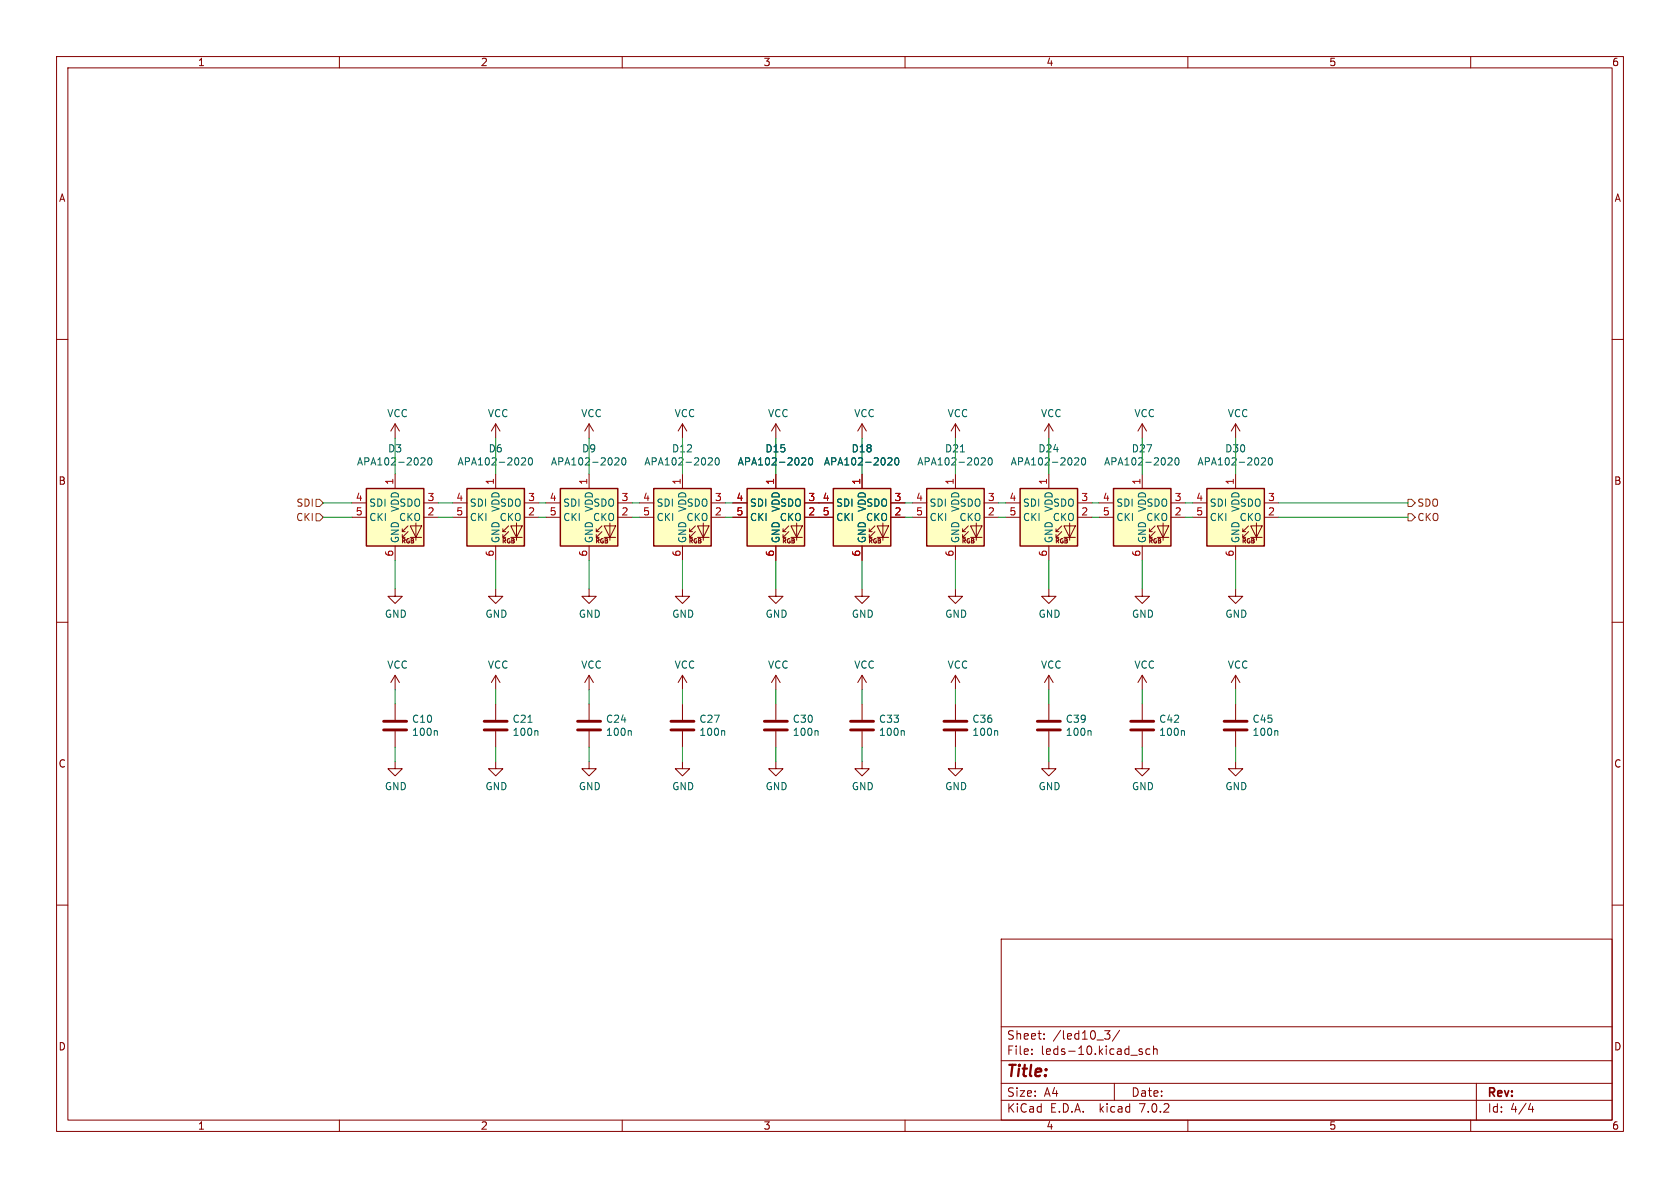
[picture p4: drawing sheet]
<svg xmlns="http://www.w3.org/2000/svg" width="297mm" height="210mm" viewBox="0 0 297 210" stroke-linecap="round" stroke-linejoin="round" font-family="sans-serif">
<g fill="none" stroke="#840000" stroke-width=".18">
<path d="M10 10h277v190h-277zM12 12h273v186h-273zM60 10v2M110 10v2M160 10v2M210 10v2M260 10v2M10 60h2M285 60h2M69.8 74.9l-.7 1.3M69.8 74.9v2.6M69.8 74.9l.8 1.3"/>
<path d="M87.6 74.9l-.7 1.3M87.6 74.9v2.6M87.6 74.9l.8 1.3M104.1 74.9v2.6M104.1 74.9l-.7 1.3M104.1 74.9l.8 1.3M120.6 74.9v2.6M120.6 74.9l-.7 1.3M120.6 74.9l.8 1.3M137.2 74.9v2.6M137.2 74.9l-.8 1.3M137.2 74.9l.7 1.3"/>
<path d="M152.4 74.9v2.6M152.4 74.9l-.8 1.3M152.4 74.9l.8 1.3M168.9 74.9v2.6M168.9 74.9l-.8 1.3M168.9 74.9l.8 1.3M185.4 74.9v2.6M185.4 74.9l-.7 1.3M185.4 74.9l.8 1.3M201.9 74.9v2.6M201.9 74.9l-.7 1.3M201.9 74.9l.8 1.3"/>
<path d="M218.4 74.9v2.6M218.4 74.9l-.7 1.3M218.4 74.9l.8 1.3M62.2 91.4h2.6M62.2 88.9h2.6M69.8 83.8v2.6M69.8 96.5v2.6M71.1 95h.5M71.1 94h.5M72.1 94l-1 1v-.5M72.1 93l-1 1v-.5M72.5 93h2l-1 2z"/>
<path d="M72.5 95h2M73.5 92.5v3M74.9 91.4h2.6M74.9 88.9h2.6M80 91.4h2.5M80 88.9h2.5M87.6 83.8v2.6M87.6 96.5v2.6M88.9 95h.5M88.9 94h.5M89.9 94l-1 1v-.5M89.9 93l-1 1v-.5"/>
<path d="M90.3 93h2l-1 2zM90.3 95h2M91.3 92.5v3M92.7 91.4h2.5M92.7 88.9h2.5M96.5 91.4h2.6M96.5 88.9h2.6M104.1 83.8v2.6M104.1 96.5v2.6M105.4 95h.5M105.4 94h.5M106.4 94l-1 1v-.5"/>
<path d="M106.4 93l-1 1v-.5M106.8 93h2l-1 2zM106.8 95h2M107.8 92.5v3M109.2 91.4h2.6M109.2 88.9h2.6M113 91.4h2.6M113 88.9h2.6M120.6 83.8v2.6M120.6 96.5v2.6M121.9 95h.5M121.9 94h.5"/>
<path d="M122.9 94l-1 1v-.5M122.9 93l-1 1v-.5M123.3 93h2l-1 2zM123.3 95h2M124.3 92.5v3M125.7 91.4h2.6M125.7 88.9h2.6M129.5 91.4h2.6M129.5 88.9h2.6M137.2 83.8v2.6M137.2 96.5v2.6M138.4 95h.5"/>
<path d="M138.4 94h.5M139.4 94l-1 1v-.5M139.4 93l-1 1v-.5M139.8 93h2.1l-1.1 2zM139.8 95h2.1M140.8 92.5v3M142.2 91.4h5.1M142.2 88.9h5.1M152.4 83.8v2.6M152.4 96.5v2.6M153.7 95h.5M153.7 94h.5"/>
<path d="M154.7 94l-1 1v-.5M154.7 93l-1 1v-.5M155.1 93h2l-1 2zM155.1 95h2M156.1 92.5v3M157.5 91.4h2.5M157.5 88.9h2.5M161.3 91.4h2.5M161.3 88.9h2.5M168.9 83.8v2.6M168.9 96.5v2.6M170.2 95h.5"/>
<path d="M170.2 94h.5M171.2 94l-1 1v-.5M171.2 93l-1 1v-.5M171.6 93h2l-1 2zM171.6 95h2M172.6 92.5v3M174 91.4h2.5M174 88.9h2.5M177.8 91.4h2.5M177.8 88.9h2.5M185.4 83.8v2.6M185.4 96.5v2.6"/>
<path d="M186.7 95h.5M186.7 94h.5M187.7 94l-1 1v-.5M187.7 93l-1 1v-.5M188.1 93h2l-1 2zM188.1 95h2M189.1 92.5v3M190.5 91.4h2.5M190.5 88.9h2.5M194.3 91.4h2.5M194.3 88.9h2.5M201.9 83.8v2.6"/>
<path d="M201.9 96.5v2.6M203.2 95h.5M203.2 94h.5M204.2 94l-1 1v-.5M204.2 93l-1 1v-.5M204.6 93h2l-1 2zM204.6 95h2M205.6 92.5v3M207 91.4h2.5M207 88.9h2.5M210.8 91.4h2.6M210.8 88.9h2.6"/>
<path d="M218.4 83.8v2.6M218.4 96.5v2.6M219.7 95h.5M219.7 94h.5M220.7 94l-1 1v-.5M220.7 93l-1 1v-.5M221.1 93h2l-1 2zM221.1 95h2M222.1 92.5v3M223.5 91.4h2.6M223.5 88.9h2.6M10 110h2"/>
<path d="M69.8 104.1v1.3h1.3l-1.3 1.3-1.2-1.3h1.2M69.8 119.4v2.5M69.8 119.4l-.7 1.3M69.8 119.4l.8 1.3M87.6 104.1v1.3h1.3l-1.3 1.3-1.2-1.3h1.2M87.6 119.4v2.5M87.6 119.4l-.7 1.3M87.6 119.4l.8 1.3M104.1 104.1v1.3h1.3l-1.3 1.3-1.2-1.3h1.2M104.1 119.4v2.5M104.1 119.4l-.7 1.3M104.1 119.4l.8 1.3"/>
<path d="M120.6 104.1v1.3h1.3l-1.3 1.3-1.2-1.3h1.2M120.6 119.4l-.7 1.3M120.6 119.4v2.5M120.6 119.4l.8 1.3M137.2 104.1v1.3h1.2l-1.2 1.3-1.3-1.3h1.3M137.2 119.4l-.8 1.3M137.2 119.4v2.5M137.2 119.4l.7 1.3M152.4 104.1v1.3h1.3l-1.3 1.3-1.3-1.3h1.3M152.4 119.4l-.8 1.3M152.4 119.4v2.5M152.4 119.4l.8 1.3"/>
<path d="M168.9 104.1v1.3h1.3l-1.3 1.3-1.3-1.3h1.3M168.9 119.4v2.5M168.9 119.4l-.8 1.3M168.9 119.4l.8 1.3M185.4 104.1v1.3h1.3l-1.3 1.3-1.3-1.3h1.3M185.4 119.4l-.7 1.3M185.4 119.4v2.5M185.4 119.4l.8 1.3M201.9 104.1v1.3h1.3l-1.3 1.3-1.2-1.3h1.2M201.9 119.4l-.7 1.3M201.9 119.4v2.5M201.9 119.4l.8 1.3"/>
<path d="M218.4 104.1v1.3h1.3l-1.3 1.3-1.2-1.3h1.2M218.4 119.4v2.5M218.4 119.4l-.7 1.3M218.4 119.4l.8 1.3M285 110h2M69.8 134.6v1.3h1.3l-1.3 1.3-1.2-1.3h1.2M69.8 124.5v2.8M69.8 129.3v2.8M87.6 134.6v1.3h1.3l-1.3 1.3-1.2-1.3h1.2M87.6 124.5v2.8M87.6 129.3v2.8M104.1 134.6v1.3h1.3l-1.3 1.3-1.2-1.3h1.2"/>
<path d="M104.1 124.5v2.8M104.1 129.3v2.8M120.6 134.6v1.3h1.3l-1.3 1.3-1.2-1.3h1.2M120.6 124.5v2.8M120.6 129.3v2.8M137.2 134.6v1.3h1.2l-1.2 1.3-1.3-1.3h1.3M137.2 124.5v2.8M137.2 129.3v2.8M152.4 134.6v1.3h1.3l-1.3 1.3-1.3-1.3h1.3M152.4 124.5v2.8M152.4 129.3v2.8M168.9 134.6v1.3h1.3l-1.3 1.3-1.3-1.3h1.3"/>
<path d="M168.9 124.5v2.8M168.9 129.3v2.8M185.4 134.6v1.3h1.3l-1.3 1.3-1.3-1.3h1.3M185.4 124.5v2.8M185.4 129.3v2.8M201.9 134.6v1.3h1.3l-1.3 1.3-1.2-1.3h1.2M201.9 124.5v2.8M201.9 129.3v2.8M218.4 134.6v1.3h1.3l-1.3 1.3-1.2-1.3h1.2M218.4 124.5v2.8M218.4 129.3v2.8M10 160h2"/>
<path d="M285 160h2M177 166h108v32h-108zM60 198v2M110 198v2M160 198v2M177 194.5h108M177 191.5h108M177 187.5h108M177 181.5h108M182.4 186.3v.1M182.4 185.5v.1M184.6 183.6v.1"/>
<path d="M184.6 182.8v.1M195.3 182.2h.9l-.5 .6 .4 .1 .1 .5-.3 .3h-.4M197 191.5v3M197.9 182.1l-1.3 2M201.9 185.5l-.3-.1-.2 .2v.2l.5 .2v.3h-.5M203.3 185.5l-.4-.1-.3 .3v.4l.1 .2h.6M203.9 185.5l.2-.1 .4 .1 .1 .9M203.9 184.9v1.5M210 198v2M260 198v2M261 191.5v6.5M270.2 196.1h.9"/>
<path d="M270.9 195.6v1"/>
</g>
<g fill="#ffffc2" stroke="#ffffc2" stroke-width=".18">
<path d="M99.1 86.4h10.1v10.1h-10.1z"/>
<path d="M64.8 86.4h10.1v10.1h-10.1z"/>
<path d="M82.5 86.4h10.2v10.1h-10.2z"/>
<path d="M115.6 86.4h10.1v10.1h-10.1z"/>
<path d="M213.4 86.4h10.1v10.1h-10.1z"/>
<path d="M196.8 86.4h10.2v10.1h-10.2z"/>
<path d="M163.8 86.4h10.2v10.1h-10.2z"/>
<path d="M180.3 86.4h10.2v10.1h-10.2z"/>
<path d="M132.1 86.4h10.1v10.1h-10.1z"/>
<path d="M147.3 86.4h10.2v10.1h-10.2z"/>
</g>
<path d="M64.8 86.4h10.1v10.1h-10.1zM82.5 86.4h10.2v10.1h-10.2zM99.1 86.4h10.1v10.1h-10.1zM115.6 86.4h10.1v10.1h-10.1zM132.1 86.4h10.1v10.1h-10.1zM147.3 86.4h10.2v10.1h-10.2zM163.8 86.4h10.2v10.1h-10.2zM180.3 86.4h10.2v10.1h-10.2zM196.8 86.4h10.2v10.1h-10.2zM213.4 86.4h10.1v10.1h-10.1z" fill="none" stroke="#840000" stroke-width=".25"/>
<g fill="none" stroke="#006464" stroke-width=".18">
<path d="M74.6 80.9l.4 .1 .1 .3-.7 .9h.7M75.7 81l.2-.1a.68 .68 0 0 1 .5 .7 .68 .68 0 0 1-.5 .6l-.2-.1-.1-.4zM92.4 80.9l.4 .1 .1 .3-.8 .9h.8M93.5 81l.2-.1a.68 .68 0 0 1 .4 .7 .68 .68 0 0 1-.4 .6l-.2-.1-.1-.4zM108.9 80.9l.4 .1 .1 .3-.8 .9h.8M110 81l.2-.1a.68 .68 0 0 1 .5 .7 .68 .68 0 0 1-.5 .6l-.2-.1-.1-.4zM125.4 80.9l.4 .1 .1 .3-.7 .9h.7M126.5 81l.2-.1a.68 .68 0 0 1 .5 .7 .68 .68 0 0 1-.5 .6l-.2-.1-.1-.4zM141.9 80.9l.4 .1 .2 .3-.8 .9h.8M143.1 81l.1-.1a.68 .68 0 0 1 .5 .7 .68 .68 0 0 1-.5 .6l-.1-.1-.2-.4zM157.1 80.9l.5 .1 .1 .3-.8 .9h.8M158.3 81l.2-.1a.68 .68 0 0 1 .4 .7 .68 .68 0 0 1-.4 .6l-.2-.1-.1-.4z"/>
<path d="M173.7 80.9l.4 .1 .1 .3-.8 .9h.8M174.8 81l.2-.1a.68 .68 0 0 1 .4 .7 .68 .68 0 0 1-.4 .6l-.2-.1-.1-.4zM190.2 80.9l.4 .1 .1 .3-.8 .9h.8M191.3 81l.2-.1a.68 .68 0 0 1 .4 .7 .68 .68 0 0 1-.4 .6l-.2-.1-.1-.4zM206.7 80.9l.4 .1 .1 .3-.8 .9h.8M207.8 81l.2-.1a.68 .68 0 0 1 .4 .7 .68 .68 0 0 1-.4 .6l-.2-.1-.1-.4zM223.2 80.9l.4 .1 .1 .3-.8 .9h.8M224.3 81l.2-.1a.68 .68 0 0 1 .5 .7 .68 .68 0 0 1-.5 .6l-.2-.1-.1-.4zM77.1 129.2l.2 .1v.7M94.9 129.2l.2 .1v.7M111.4 129.2l.2 .1v.7M127.9 129.2l.2 .1v.7"/>
<path d="M144.4 129.2l.2 .1v.7M159.7 129.2l.2 .1v.7M176.2 129.2l.2 .1v.7M192.7 129.2l.2 .1v.7M209.2 129.2l.2 .1v.7M225.7 129.2l.2 .1v.7"/>
</g>
<g fill="none" stroke="#840000" stroke-width=".51">
<path d="M67.8 129h4.1M67.8 127.5h4.1M85.6 129h4.1M85.6 127.5h4.1M102.1 129h4.1M102.1 127.5h4.1M118.6 129h4.1M118.6 127.5h4.1M135.1 129h4.1M135.1 127.5h4.1M150.4 129h4M150.4 127.5h4"/>
<path d="M166.9 129h4M166.9 127.5h4M183.4 129h4.1M183.4 127.5h4.1M199.9 129h4.1M199.9 127.5h4.1M216.4 129h4.1M216.4 127.5h4.1"/>
</g>
<path d="M55.9 88.3h.6l.6 .6-.6 .6h-.6zM55.9 90.8h.6l.6 .6-.6 .7h-.6zM248.9 90.8h.7l.6 .6-.6 .7h-.7zM248.9 88.3h.7l.6 .6-.6 .6h-.7z" fill="none" stroke="#725600" stroke-width=".18"/>
<g fill="none" stroke="#009600" stroke-width=".18">
<path d="M69.8 77.5v6.3M87.6 77.5v6.3M104.1 77.5v6.3M120.6 77.5v6.3M137.2 77.5v6.3M152.4 77.5v6.3M168.9 77.5v6.3M185.4 77.5v6.3M201.9 77.5v6.3M218.4 77.5v6.3M57.1 91.4h5.1M57.1 88.9h5.1"/>
<path d="M69.8 99.1v5M77.5 91.4h2.5M77.5 88.9h2.5M87.6 99.1v5M95.2 91.4h1.3M95.2 88.9h1.3M104.1 99.1v5M111.8 91.4h1.2M111.8 88.9h1.2M120.6 99.1v5M128.3 91.4h1.2M128.3 88.9h1.2"/>
<path d="M137.2 99.1v5M152.4 99.1v5M160 91.4h1.3M160 88.9h1.3M168.9 99.1v5M176.5 91.4h1.3M176.5 88.9h1.3M185.4 99.1v5M193 91.4h1.3M193 88.9h1.3M201.9 99.1v5M209.5 91.4h1.3"/>
<path d="M209.5 88.9h1.3M218.4 99.1v5M226.1 91.4h22.8M226.1 88.9h22.8M69.8 121.9v2.6M69.8 132.1v2.5M87.6 121.9v2.6M87.6 132.1v2.5M104.1 121.9v2.6M104.1 132.1v2.5M120.6 121.9v2.6M120.6 132.1v2.5"/>
<path d="M137.2 121.9v2.6M137.2 132.1v2.5M152.4 121.9v2.6M152.4 132.1v2.5M168.9 121.9v2.6M168.9 132.1v2.5M185.4 121.9v2.6M185.4 132.1v2.5M201.9 121.9v2.6M201.9 132.1v2.5M218.4 121.9v2.6M218.4 132.1v2.5"/>
</g>
<text font-size="2.8" fill="#840000" x="178" y="190.8">Title:</text>
<g font-size="2.1" fill="#840000">
<text x="178" y="183.9">Sheet:</text>
<text x="186.2" y="183.9">/led10_3/</text>
<text x="178" y="186.6">File:</text>
<text x="184" y="186.6">leds-10.kicad_sch</text>
<text x="178" y="196.8">KiCad</text>
<text x="178" y="194">Size:</text>
<text x="184.6" y="194">A4</text>
<text x="185.7" y="196.8">E.D.A.</text>
<text x="194.4" y="196.8">kicad</text>
<text x="200" y="194">Date:</text>
<text x="201.5" y="196.8">7.0.2</text>
<text x="263" y="194.2">Rev:</text>
<text x="263" y="196.8">Id:</text>
<text x="267" y="196.8">4/4</text>
</g>
<g font-size="1.8" fill="#840000">
<text x="35" y="11.8">1</text>
<text x="85" y="11.8">2</text>
<text x="135" y="11.8">3</text>
<text x="185" y="11.8">4</text>
<text x="235" y="11.8">5</text>
<text x="285" y="11.8">6</text>
<text x="10.4" y="35.8">A</text>
<text x="285.4" y="35.8">A</text>
<text x="10.3" y="85.8">B</text>
<text x="285.3" y="85.8">B</text>
<text x="10.3" y="135.8">C</text>
<text x="285.3" y="135.8">C</text>
<text x="10.3" y="185.8">D</text>
<text x="285.3" y="185.8">D</text>
<text x="35" y="199.8">1</text>
<text x="85" y="199.8">2</text>
<text x="135" y="199.8">3</text>
<text x="185" y="199.8">4</text>
<text x="235" y="199.8">5</text>
<text x="285" y="199.8">6</text>
</g>
<g font-size="1.8" fill="#006464">
<text x="68.4" y="73.9">VCC</text>
<text x="86.2" y="73.9">VCC</text>
<text x="102.7" y="73.9">VCC</text>
<text x="119.2" y="73.9">VCC</text>
<text x="135.7" y="73.9">VCC</text>
<text x="151" y="73.9">VCC</text>
<text x="167.5" y="73.9">VCC</text>
<text x="184" y="73.9">VCC</text>
<text x="200.5" y="73.9">VCC</text>
<text x="217" y="73.9">VCC</text>
<text x="63" y="82.4">APA102-2020</text>
<text x="68.5" y="80.1">D3</text>
<text x="80.8" y="82.4">APA102-2020</text>
<text x="86.3" y="80.1">D6</text>
<text x="97.3" y="82.4">APA102-2020</text>
<text x="102.8" y="80.1">D9</text>
<text x="113.8" y="82.4">APA102-2020</text>
<text x="118.7" y="80.1">D12</text>
<text x="130.4" y="82.4">APA102-2020</text>
<text x="135.3" y="80.1">D15</text>
<text x="145.6" y="82.4">APA102-2020</text>
<text x="150.5" y="80.1">D18</text>
<text x="162.1" y="82.4">APA102-2020</text>
<text x="167" y="80.1">D21</text>
<text x="178.6" y="82.4">APA102-2020</text>
<text x="183.5" y="80.1">D24</text>
<text x="195.1" y="82.4">APA102-2020</text>
<text x="200" y="80.1">D27</text>
<text x="211.6" y="82.4">APA102-2020</text>
<text x="216.5" y="80.1">D30</text>
<text x="65.3" y="89.7">SDI</text>
<text x="70.5" y="89.7">SDO</text>
<text x="83.1" y="89.7">SDI</text>
<text x="88.3" y="89.7">SDO</text>
<text x="99.6" y="89.7">SDI</text>
<text x="104.8" y="89.7">SDO</text>
<text x="116.1" y="89.7">SDI</text>
<text x="121.3" y="89.7">SDO</text>
<text x="132.6" y="89.7">SDI</text>
<text x="137.8" y="89.7">SDO</text>
<text x="147.8" y="89.7">SDI</text>
<text x="153" y="89.7">SDO</text>
<text x="164.3" y="89.7">SDI</text>
<text x="169.5" y="89.7">SDO</text>
<text x="180.8" y="89.7">SDI</text>
<text x="186.1" y="89.7">SDO</text>
<text x="197.4" y="89.7">SDI</text>
<text x="202.6" y="89.7">SDO</text>
<text x="213.9" y="89.7">SDI</text>
<text x="219.1" y="89.7">SDO</text>
<text x="65.3" y="92.3">CKI</text>
<text x="70.4" y="92.3">CKO</text>
<text x="70.7" y="90.6" transform="rotate(-90 70.7 90.6)">VDD</text>
<text x="83.1" y="92.3">CKI</text>
<text x="88.2" y="92.3">CKO</text>
<text x="88.5" y="90.6" transform="rotate(-90 88.5 90.6)">VDD</text>
<text x="99.6" y="92.3">CKI</text>
<text x="104.7" y="92.3">CKO</text>
<text x="105" y="90.6" transform="rotate(-90 105 90.6)">VDD</text>
<text x="116.1" y="92.3">CKI</text>
<text x="121.2" y="92.3">CKO</text>
<text x="121.5" y="90.6" transform="rotate(-90 121.5 90.6)">VDD</text>
<text x="132.6" y="92.3">CKI</text>
<text x="137.7" y="92.3">CKO</text>
<text x="138" y="90.6" transform="rotate(-90 138 90.6)">VDD</text>
<text x="147.8" y="92.3">CKI</text>
<text x="153" y="92.3">CKO</text>
<text x="153.2" y="90.6" transform="rotate(-90 153.2 90.6)">VDD</text>
<text x="164.3" y="92.3">CKI</text>
<text x="169.5" y="92.3">CKO</text>
<text x="169.7" y="90.6" transform="rotate(-90 169.7 90.6)">VDD</text>
<text x="180.8" y="92.3">CKI</text>
<text x="186" y="92.3">CKO</text>
<text x="186.2" y="90.6" transform="rotate(-90 186.2 90.6)">VDD</text>
<text x="197.4" y="92.3">CKI</text>
<text x="202.5" y="92.3">CKO</text>
<text x="202.8" y="90.6" transform="rotate(-90 202.8 90.6)">VDD</text>
<text x="213.9" y="92.3">CKI</text>
<text x="219" y="92.3">CKO</text>
<text x="219.3" y="90.6" transform="rotate(-90 219.3 90.6)">VDD</text>
<text x="70.7" y="96" transform="rotate(-90 70.7 96)">GND</text>
<text x="88.5" y="96" transform="rotate(-90 88.5 96)">GND</text>
<text x="105" y="96" transform="rotate(-90 105 96)">GND</text>
<text x="121.5" y="96" transform="rotate(-90 121.5 96)">GND</text>
<text x="138" y="96" transform="rotate(-90 138 96)">GND</text>
<text x="153.2" y="96" transform="rotate(-90 153.2 96)">GND</text>
<text x="169.7" y="96" transform="rotate(-90 169.7 96)">GND</text>
<text x="186.2" y="96" transform="rotate(-90 186.2 96)">GND</text>
<text x="202.8" y="96" transform="rotate(-90 202.8 96)">GND</text>
<text x="219.3" y="96" transform="rotate(-90 219.3 96)">GND</text>
<text x="68" y="109.4">GND</text>
<text x="85.8" y="109.4">GND</text>
<text x="102.3" y="109.4">GND</text>
<text x="118.8" y="109.4">GND</text>
<text x="135.3" y="109.4">GND</text>
<text x="150.5" y="109.4">GND</text>
<text x="167" y="109.4">GND</text>
<text x="183.5" y="109.4">GND</text>
<text x="200.1" y="109.4">GND</text>
<text x="216.6" y="109.4">GND</text>
<text x="68.4" y="118.4">VCC</text>
<text x="86.2" y="118.4">VCC</text>
<text x="102.7" y="118.4">VCC</text>
<text x="119.2" y="118.4">VCC</text>
<text x="135.7" y="118.4">VCC</text>
<text x="151" y="118.4">VCC</text>
<text x="167.5" y="118.4">VCC</text>
<text x="184" y="118.4">VCC</text>
<text x="200.5" y="118.4">VCC</text>
<text x="217" y="118.4">VCC</text>
<text x="72.8" y="127.9">C10</text>
<text x="72.8" y="130.2">100n</text>
<text x="90.6" y="127.9">C21</text>
<text x="90.6" y="130.2">100n</text>
<text x="107.1" y="127.9">C24</text>
<text x="107.1" y="130.2">100n</text>
<text x="123.6" y="127.9">C27</text>
<text x="123.6" y="130.2">100n</text>
<text x="140.1" y="127.9">C30</text>
<text x="140.1" y="130.2">100n</text>
<text x="155.3" y="127.9">C33</text>
<text x="155.3" y="130.2">100n</text>
<text x="171.8" y="127.9">C36</text>
<text x="171.8" y="130.2">100n</text>
<text x="188.3" y="127.9">C39</text>
<text x="188.3" y="130.2">100n</text>
<text x="204.9" y="127.9">C42</text>
<text x="204.9" y="130.2">100n</text>
<text x="221.4" y="127.9">C45</text>
<text x="221.4" y="130.2">100n</text>
<text x="68" y="139.8">GND</text>
<text x="85.8" y="139.8">GND</text>
<text x="102.3" y="139.8">GND</text>
<text x="118.8" y="139.8">GND</text>
<text x="135.3" y="139.8">GND</text>
<text x="150.5" y="139.8">GND</text>
<text x="167" y="139.8">GND</text>
<text x="183.5" y="139.8">GND</text>
<text x="200.1" y="139.8">GND</text>
<text x="216.6" y="139.8">GND</text>
</g>
<g font-size="1.8" fill="#725600">
<text x="52.3" y="89.7">SDI</text>
<text x="250.6" y="89.7">SDO</text>
<text x="52.2" y="92.3">CKI</text>
<text x="250.6" y="92.3">CKO</text>
</g>
<g font-size="1.8" fill="#a90000">
<text x="62.8" y="88.6">4</text>
<text x="69.6" y="85.8" transform="rotate(-90 69.6 85.8)">1</text>
<text x="75.5" y="88.6">3</text>
<text x="80.6" y="88.6">4</text>
<text x="87.4" y="85.8" transform="rotate(-90 87.4 85.8)">1</text>
<text x="93.3" y="88.6">3</text>
<text x="97.1" y="88.6">4</text>
<text x="103.9" y="85.8" transform="rotate(-90 103.9 85.8)">1</text>
<text x="109.8" y="88.6">3</text>
<text x="113.6" y="88.6">4</text>
<text x="120.4" y="85.8" transform="rotate(-90 120.4 85.8)">1</text>
<text x="126.3" y="88.6">3</text>
<text x="130.1" y="88.6">4</text>
<text x="136.9" y="85.8" transform="rotate(-90 136.9 85.8)">1</text>
<text x="142.8" y="88.6">3</text>
<text x="145.4" y="88.6">4</text>
<text x="152.1" y="85.8" transform="rotate(-90 152.1 85.8)">1</text>
<text x="158.1" y="88.6">3</text>
<text x="161.9" y="88.6">4</text>
<text x="168.7" y="85.8" transform="rotate(-90 168.7 85.8)">1</text>
<text x="174.6" y="88.6">3</text>
<text x="178.4" y="88.6">4</text>
<text x="185.2" y="85.8" transform="rotate(-90 185.2 85.8)">1</text>
<text x="191.1" y="88.6">3</text>
<text x="194.9" y="88.6">4</text>
<text x="201.7" y="85.8" transform="rotate(-90 201.7 85.8)">1</text>
<text x="207.6" y="88.6">3</text>
<text x="211.4" y="88.6">4</text>
<text x="218.2" y="85.8" transform="rotate(-90 218.2 85.8)">1</text>
<text x="224.1" y="88.6">3</text>
<text x="62.8" y="91.2">5</text>
<text x="75.5" y="91.2">2</text>
<text x="80.6" y="91.2">5</text>
<text x="93.3" y="91.2">2</text>
<text x="97.1" y="91.2">5</text>
<text x="109.8" y="91.2">2</text>
<text x="113.6" y="91.2">5</text>
<text x="126.3" y="91.2">2</text>
<text x="130.1" y="91.2">5</text>
<text x="142.8" y="91.2">2</text>
<text x="145.4" y="91.2">5</text>
<text x="158.1" y="91.2">2</text>
<text x="161.9" y="91.2">5</text>
<text x="174.6" y="91.2">2</text>
<text x="178.4" y="91.2">5</text>
<text x="191.1" y="91.2">2</text>
<text x="194.9" y="91.2">5</text>
<text x="207.6" y="91.2">2</text>
<text x="211.4" y="91.2">5</text>
<text x="224.1" y="91.2">2</text>
<text x="69.6" y="98.5" transform="rotate(-90 69.6 98.5)">6</text>
<text x="87.4" y="98.5" transform="rotate(-90 87.4 98.5)">6</text>
<text x="103.9" y="98.5" transform="rotate(-90 103.9 98.5)">6</text>
<text x="120.4" y="98.5" transform="rotate(-90 120.4 98.5)">6</text>
<text x="136.9" y="98.5" transform="rotate(-90 136.9 98.5)">6</text>
<text x="152.1" y="98.5" transform="rotate(-90 152.1 98.5)">6</text>
<text x="168.7" y="98.5" transform="rotate(-90 168.7 98.5)">6</text>
<text x="185.2" y="98.5" transform="rotate(-90 185.2 98.5)">6</text>
<text x="201.7" y="98.5" transform="rotate(-90 201.7 98.5)">6</text>
<text x="218.2" y="98.5" transform="rotate(-90 218.2 98.5)">6</text>
</g>
<g font-size="1.1" fill="#840000">
<text x="70.9" y="96.2">RGB</text>
<text x="88.7" y="96.2">RGB</text>
<text x="105.2" y="96.2">RGB</text>
<text x="121.7" y="96.2">RGB</text>
<text x="138.2" y="96.2">RGB</text>
<text x="153.4" y="96.2">RGB</text>
<text x="169.9" y="96.2">RGB</text>
<text x="186.4" y="96.2">RGB</text>
<text x="203" y="96.2">RGB</text>
<text x="219.5" y="96.2">RGB</text>
</g>
</svg>
